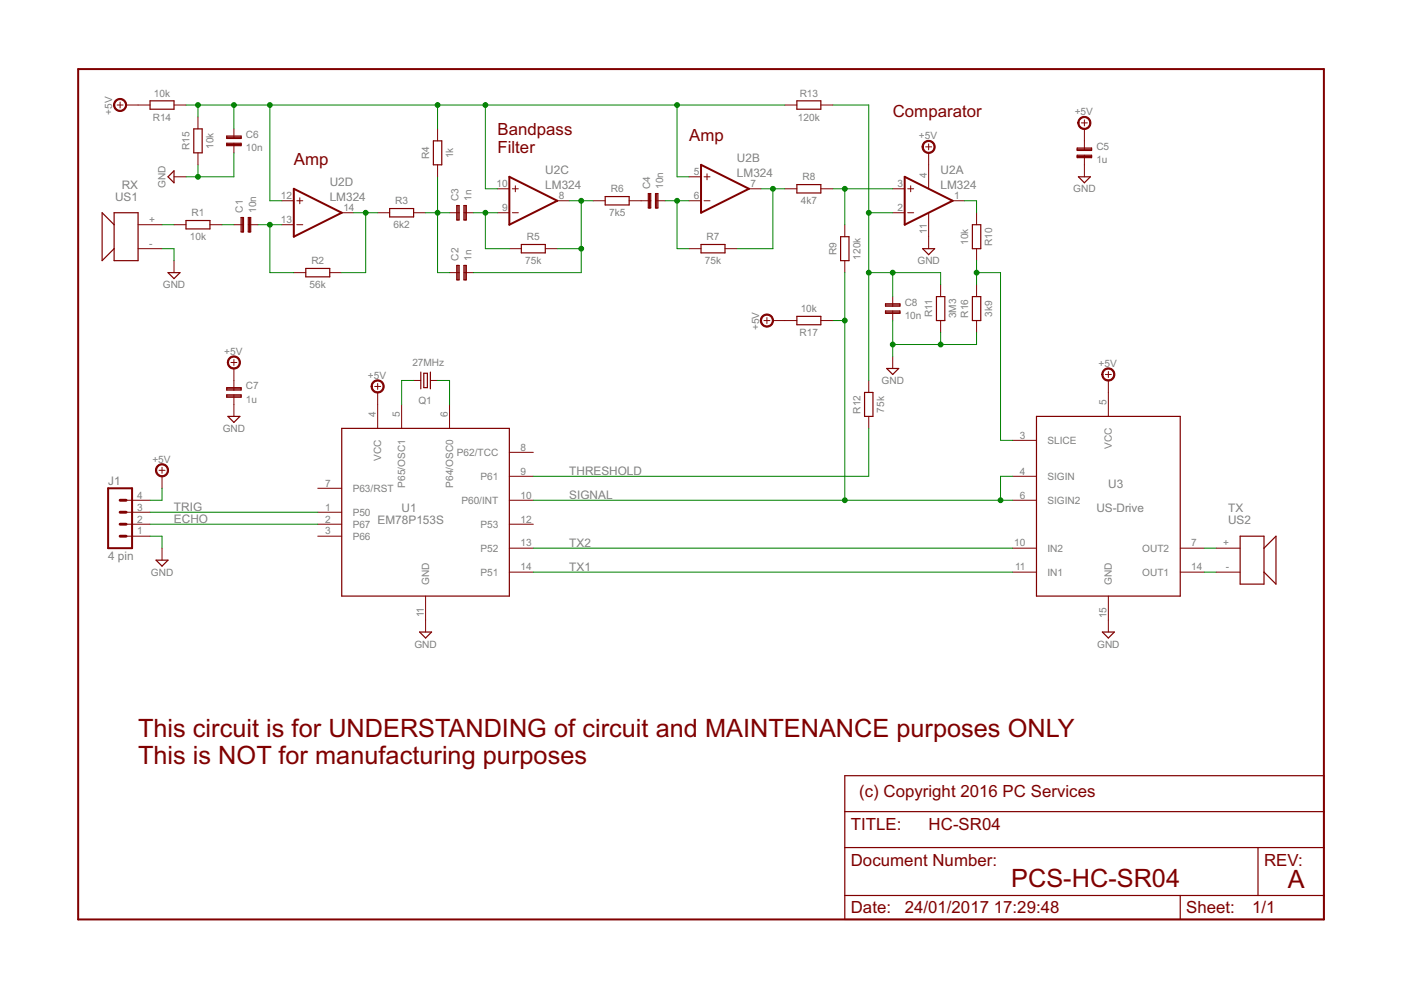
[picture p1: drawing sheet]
<svg xmlns="http://www.w3.org/2000/svg" width="297mm" height="210mm" viewBox="0 0 297 210" stroke-linecap="round" stroke-linejoin="round" font-family="sans-serif">
<path d="M16.6 14.6h264.1v180.3h-264.1zM108 37.5l10.2 5.1-10.2 5zM148.6 34.9l10.2 5.1-10.2 5.1zM191.8 37.5l10.2 5.1-10.2 5zM62.3 40l10.2 5.1-10.2 5.1zM22.9 103.5h5.1v12.7h-5.1z" fill="none" stroke="#800000" stroke-width=".42"/>
<g fill="none" stroke="#800000" stroke-width=".25">
<path d="M31.8 21.4h5.1v1.8h-5.1zM36.9 36.2v2.6l-1.3-1.3zM41.1 27.3h1.8v5.1h-1.8zM48.1 28.9h3v.5h-3zM48.1 30.4h3v.5h-3zM48.1 30.6h3M48.1 29.1h3M91.9 29.9h1.8v5h-1.8zM169 39.1h5v1.8h-5zM169 21.4h5v1.8h-5zM228.4 32.9h3v.5h-3zM228.4 31.4h3v.5h-3z"/>
<path d="M228.4 33.2h3M228.4 31.6h3M228.6 37.5h2.6l-1.3 1.3zM24.2 45.1h5.1v10.2h-5.1zM24.2 47.6l-2.5-2.5v10.2l2.5-2.6M35.6 57.8h2.6l-1.3 1.3zM39.4 46.8h5.1v1.7h-5.1zM51.1 46.1h.5v3.1h-.5zM51.4 46.1v3.1M52.6 46.1h.5v3.1h-.5zM52.9 46.1v3.1M64.8 56.9h5.1v1.8h-5.1z"/>
<path d="M82.6 44.2h5.1v1.8h-5.1zM96.8 43.6h.5v3h-.5zM96.8 56.3h.5v3h-.5zM97.1 43.6v3M97.1 56.3v3M98.4 43.6h.5v3h-.5zM98.4 56.3h.5v3h-.5zM98.6 43.6v3M98.6 56.3v3M110.5 51.8h5.1v1.8h-5.1zM128.3 41.7h5.1v1.8h-5.1zM137.5 41h.5v3.1h-.5z"/>
<path d="M137.7 41v3.1M139 41h.5v3.1h-.5zM139.2 41v3.1M148.6 51.8h5.1v1.8h-5.1zM178.2 50.2h1.8v5.1h-1.8zM195.6 52.7h2.6l-1.3 1.3zM206.2 47.6h1.7v5.1h-1.7zM89.2 78.9v3.5M89.9 79.1h.7v3.1h-.7zM91.2 78.9v3.5M169 67.1h5v1.8h-5zM187.7 65.9h3.1v.5h-3.1z"/>
<path d="M187.7 64.4h3.1v.5h-3.1zM187.7 66.2h3.1M187.7 64.7h3.1M188 78.1h2.5l-1.2 1.3zM198.5 62.9h1.8v5.1h-1.8zM206.2 62.9h1.7v5.1h-1.7zM48.1 82.2h3v.5h-3zM48.1 83.7h3v.5h-3zM48.1 84h3M48.1 82.4h3M48.3 88.3h2.6l-1.3 1.3zM72.5 90.8h35.5v35.6h-35.5z"/>
<path d="M183.3 83.2h1.8v5.1h-1.8zM219.8 88.3h30.4v38.1h-30.4zM33.1 118.8h2.5l-1.2 1.2zM262.9 113.7h5.1v10.1h-5.1zM268 116.2l2.5-2.5v10.1l-2.5-2.5M89 134h2.5l-1.3 1.3zM233.7 134h2.6l-1.3 1.3zM179.1 164.5h101.6v30.4h-101.6zM179.1 179.7h101.6M179.1 172.1h101.6M266.7 179.7v10.2M179.1 189.9h101.6"/>
<path d="M250.2 189.9v5"/>
</g>
<g fill="none" stroke="#800000" stroke-width=".21">
<path d="M24.8 22.3h1.3M25.5 21.6v1.3M26.7 22.3h5.1M36.9 22.3h2.5M36.9 37.5h2.5M42 24.8v2.5M42 32.4v2.5M49.6 27.3v2.1M49.6 30.4v2M92.8 27.3v2.6M92.8 34.9v2.6M109.3 39.4v1.3"/>
<path d="M146.1 37.5h2.5M149.3 37.5h1.2M149.9 36.9v1.2M166.4 22.3h2.6M174 22.3h2.6M193.1 39.4v1.3M196.3 31.1h1.2M196.9 30.5v1.3M196.9 32.4v7.6M229.3 26.1h1.2M229.9 25.4v1.3M229.9 27.3v4.6"/>
<path d="M229.9 32.9v4.6M29.3 47.6h5.1M29.3 52.7h5.1M36.9 47.6h2.5M36.9 55.3v2.5M44.5 47.6h2.6M49.6 47.6h2M52.6 47.6h2.1M59.8 47.6h2.5M59.8 42.6h2.5M62.3 57.8h2.5M62.9 47.6h1.3"/>
<path d="M62.9 42.6h1.3M63.6 41.9v1.3M69.9 57.8h2.6M72.5 45.1h2.5M80.1 45.1h2.5M87.7 45.1h2.5M95.3 57.8h2M95.3 45.1h2M98.4 57.8h2M98.4 45.1h2M105.5 45.1h2.5M105.5 40h2.5"/>
<path d="M108 52.7h2.5M108.6 45.1h1.3M108.6 40h1.3M115.6 52.7h2.6M118.2 42.6h2.5M125.8 42.6h2.5M133.4 42.6h4.6M139 42.6h2M146.1 52.7h2.5M146.1 42.6h2.5M149.3 42.6h1.2M153.7 52.7h2.6"/>
<path d="M158.8 40h2.5M166.4 40h2.6M174 40h2.6M179.1 47.6v2.6M179.1 55.3v2.5M189.3 45.1h2.5M189.3 40h2.5M192.4 45.1h1.3M192.4 40h1.3M196.9 45.1v7.6M202 42.6h2.5M207.1 45.1v2.5"/>
<path d="M207.1 52.7v2.6M49 76.9h1.2M49.6 76.2v1.3M49.6 78.1v4.6M162 68h1.2M162.6 67.3v1.3M163.9 68h5.1M174 68h2.6M189.3 62.9v2M189.3 65.9v2.1M189.3 75.6v2.5M199.4 60.3v2.6"/>
<path d="M199.4 68v2.5M207.1 60.3v2.6M207.1 68v2.5M234.4 79.4h1.2M235 78.8v1.2M33.7 99.7h1.3M34.4 99.1v1.3M49.6 83.7v4.6M79.4 81.9h1.3M80.1 81.3v1.3M80.1 83.2v7.6M85.2 85.7v5.1"/>
<path d="M87.7 80.7h1.5M91.2 80.7h1.6M95.3 85.7v5.1M108 95.9h5.1M184.2 80.7v2.5M184.2 88.3v2.5M214.7 93.4h5.1M235 80.7v7.6M26.7 113.7h5.1M26.7 111.1h5.1M26.7 108.6h5.1M26.7 106.1h5.1"/>
<path d="M34.4 101v2.5M34.4 116.2v2.6M67.4 113.7h5.1M67.4 111.1h5.1M67.4 108.6h5.1M67.4 103.5h5.1M108 116.2h5.1M108 111.1h5.1M108 106.1h5.1M108 101h5.1M214.7 116.2h5.1M214.7 106.1h5.1"/>
<path d="M214.7 101h5.1M250.2 116.2h5.1M257.9 116.2h5M90.2 126.4v7.6M108 121.3h5.1M214.7 121.3h5.1M235 126.4v7.6M250.2 121.3h5.1M257.9 121.3h5"/>
</g>
<path d="M25.5 108.6h1.2M25.5 111.1h1.2M25.5 113.7h1.2M25.5 106.1h1.2" fill="none" stroke="#800000" stroke-width=".61"/>
<g fill="#800000" stroke="#800000" stroke-width=".21">
<path d="M24.4 21.3a1.4 1.4 0 0 1 2.3 .2 1.4 1.4 0 0 1-.9 2.1 1.4 1.4 0 0 1-1.7-1.3h.2a1.15 1.15 0 0 1 1.6-1.1 1.15 1.15 0 0 1 .3 1.9 1.15 1.15 0 0 1-1.8-.6l-.1-.2h-.2z" fill-rule="evenodd"/>
<path d="M79.1 81a1.39 1.39 0 0 1 2.2 .2 1.39 1.39 0 0 1-.9 2.1 1.39 1.39 0 0 1-1.7-1.4h.2a1.14 1.14 0 0 1 1.7-.9 1.14 1.14 0 0 1 .2 1.9 1.14 1.14 0 0 1-1.8-.7l-.1-.3h-.2z" fill-rule="evenodd"/>
<path d="M228.9 25.1a1.4 1.4 0 0 1 2.2 .2 1.4 1.4 0 0 1-.8 2.1 1.4 1.4 0 0 1-1.8-1.3h.3a1.14 1.14 0 0 1 1.7-1 1.14 1.14 0 0 1 .1 1.9 1.14 1.14 0 0 1-1.8-.6v-.3h-.3z" fill-rule="evenodd"/>
<path d="M195.9 30.2a1.4 1.4 0 0 1 2.2 .2 1.4 1.4 0 0 1-.8 2.1 1.4 1.4 0 0 1-1.8-1.4h.2a1.14 1.14 0 0 1 1.7-1 1.14 1.14 0 0 1 .2 1.9 1.14 1.14 0 0 1-1.8-.6l-.1-.3h-.2z" fill-rule="evenodd"/>
<path d="M33.3 98.8a1.39 1.39 0 0 1 2.2 .2 1.39 1.39 0 0 1-.8 2.1 1.39 1.39 0 0 1-1.7-1.4h.2a1.14 1.14 0 0 1 1.6-1.1 1.14 1.14 0 0 1 .3 1.9 1.14 1.14 0 0 1-1.8-.5l-.1-.3h-.2z" fill-rule="evenodd"/>
<path d="M48.6 75.9a1.39 1.39 0 0 1 2.2 .2 1.39 1.39 0 0 1-.8 2.1 1.39 1.39 0 0 1-1.8-1.3h.3a1.14 1.14 0 0 1 1.5-1.1 1.14 1.14 0 0 1 .3 1.9 1.14 1.14 0 0 1-1.8-.6v-.2h-.3z" fill-rule="evenodd"/>
<path d="M161.6 67a1.39 1.39 0 0 1 2.2 .3 1.39 1.39 0 0 1-.8 2 1.39 1.39 0 0 1-1.8-1.3h.3a1.15 1.15 0 0 1 1.6-1.1 1.15 1.15 0 0 1 .3 1.9 1.15 1.15 0 0 1-1.9-.5v-.3h-.3z" fill-rule="evenodd"/>
<path d="M234 78.4a1.39 1.39 0 0 1 2.2 .3 1.39 1.39 0 0 1-.8 2 1.39 1.39 0 0 1-1.8-1.3h.2a1.14 1.14 0 0 1 1.7-1 1.14 1.14 0 0 1 .2 2 1.14 1.14 0 0 1-1.8-.7l-.1-.3h-.2z" fill-rule="evenodd"/>
</g>
<g fill="none" stroke="#008000" stroke-width=".21">
<path d="M39.4 22.3h127M42 22.3v2.5M42 34.9v2.6M49.6 22.3v5M49.6 32.4v5.1h-10.2M57.2 22.3v20.3h2.6M92.8 37.5v20.3h2.5M92.8 22.3v5M102.9 22.3v17.7h2.6M143.6 22.3v15.2h2.5M176.6 22.3h7.6v58.4M34.4 52.7h2.5v2.6"/>
<path d="M34.4 47.6h2.5M47.1 47.6h2.5M54.7 47.6h5.1M57.2 47.6v10.2h5.1M75 45.1h5.1M77.5 45.1v12.7h-5M90.2 45.1h5.1M100.4 45.1h5.1M102.9 45.1v7.6h5.1M118.2 52.7h5M120.7 42.6h5.1M123.2 42.6v15.2h-22.8"/>
<path d="M141 42.6h5.1M143.6 42.6v10.1h2.5M161.3 40h5.1M163.9 40v12.7h-7.6M176.6 40h12.7M179.1 40v7.6M179.1 57.8v48.3M184.2 57.8h15.2v2.5M184.2 45.1h5.1M189.3 57.8v5.1M204.5 42.6h2.6v2.5M207.1 55.3v5"/>
<path d="M207.1 57.8h5v35.6h2.6M176.6 68h2.5M189.3 68v7.6M199.4 70.5v2.5M207.1 70.5v2.5h-17.8M87.7 80.7h-2.5v5M92.8 80.7h2.5v5M184.2 90.8v10.2h-71.1M31.8 113.7h2.6v2.5M31.8 108.6h35.6M31.8 111.1h35.6M34.4 103.5v2.6h-2.6"/>
<path d="M113.1 106.1h101.6M113.1 116.2h101.6M214.7 101h-2.6v5.1M255.3 116.2h2.6M113.1 121.3h101.6M255.3 121.3h2.6"/>
</g>
<g fill="#008000" stroke="#008000" stroke-width=".21">
<circle cx="42" cy="37.5" r=".51"/>
<circle cx="189.3" cy="73" r=".51"/>
<circle cx="199.4" cy="73" r=".51"/>
<circle cx="57.2" cy="47.6" r=".51"/>
<circle cx="77.5" cy="45.1" r=".51"/>
<circle cx="92.8" cy="45.1" r=".51"/>
<circle cx="102.9" cy="45.1" r=".51"/>
<circle cx="123.2" cy="42.6" r=".51"/>
<circle cx="123.2" cy="52.7" r=".51"/>
<circle cx="42" cy="22.3" r=".51"/>
<circle cx="92.8" cy="22.3" r=".51"/>
<circle cx="49.6" cy="22.3" r=".51"/>
<circle cx="57.2" cy="22.3" r=".51"/>
<circle cx="102.9" cy="22.3" r=".51"/>
<circle cx="143.6" cy="22.3" r=".51"/>
<circle cx="143.6" cy="42.6" r=".51"/>
<circle cx="163.9" cy="40" r=".51"/>
<circle cx="179.1" cy="40" r=".51"/>
<circle cx="184.2" cy="45.1" r=".51"/>
<circle cx="184.2" cy="57.8" r=".51"/>
<circle cx="189.3" cy="57.8" r=".51"/>
<circle cx="179.1" cy="68" r=".51"/>
<circle cx="179.1" cy="106.1" r=".51"/>
<circle cx="212.1" cy="106.1" r=".51"/>
<circle cx="207.1" cy="57.8" r=".51"/>
</g>
<g font-size="6" fill="#800000">
<text x="29.3" y="156.2">This circuit is for UNDERSTANDING of circuit and MAINTENANCE purposes ONLY</text>
<text x="29.3" y="161.9">This is NOT for manufacturing purposes</text>
<text x="214.4" y="188.1">PCS-HC-SR04</text>
<text x="273.1" y="188.3">A</text>
</g>
<g font-size="4" fill="#800000">
<text x="105.5" y="28.6">Bandpass</text>
<text x="146.1" y="29.9">Amp</text>
<text x="189.3" y="24.8">Comparator</text>
<text x="62.3" y="35">Amp</text>
<text x="105.5" y="32.4">Filter</text>
<text x="182.2" y="169">(c) Copyright 2016 PC Services</text>
<text x="180.4" y="175.9">TITLE:</text>
<text x="196.9" y="175.9">HC-SR04</text>
<text x="180.4" y="183.5">Document Number:</text>
<text x="268" y="183.5">REV:</text>
<text x="180.4" y="193.7">Date:</text>
<text x="191.8" y="193.7">24/01/2017</text>
<text x="210.7" y="193.7">17:29:48</text>
<text x="251.5" y="193.7">Sheet:</text>
<text x="265.5" y="193.7">1/1</text>
</g>
<g font-size="2.8" fill="#808080">
<text x="156.3" y="34.3">U2B</text>
<text x="25.8" y="40">RX</text>
<text x="69.9" y="39.4">U2D</text>
<text x="115.6" y="40">LM324</text>
<text x="115.6" y="36.9">U2C</text>
<text x="156.3" y="37.5">LM324</text>
<text x="199.4" y="40">LM324</text>
<text x="199.4" y="36.9">U2A</text>
<text x="24.4" y="42.6">US1</text>
<text x="69.9" y="42.6">LM324</text>
<text x="120.7" y="100.7">THRESHOLD</text>
<text x="22.9" y="102.8">J1</text>
<text x="120.7" y="105.8">SIGNAL</text>
<text x="235" y="103.5">U3</text>
<text x="36.9" y="108.3">TRIG</text>
<text x="36.9" y="110.9">ECHO</text>
<text x="80.1" y="111.1">EM78P153S</text>
<text x="85.1" y="108.6">U1</text>
<text x="232.4" y="108.6">US-Drive</text>
<text x="260.4" y="108.6">TX</text>
<text x="260.4" y="111.1">US2</text>
<text x="22.9" y="118.8">4 pin</text>
<text x="120.7" y="116">TX2</text>
<text x="120.7" y="121">TX1</text>
</g>
<g font-size="2.4" fill="#808080">
<text x="32.6" y="20.5">10k</text>
<text x="169.5" y="20.5">R13</text>
<text x="23.8" y="24.3" transform="rotate(-90 23.8 24.3)">+5V</text>
<text x="32.4" y="25.6">R14</text>
<text x="52.1" y="29.2">C6</text>
<text x="169.2" y="25.6">120k</text>
<text x="194.8" y="29.5">+5V</text>
<text x="227.9" y="24.4">+5V</text>
<text x="40.2" y="31.8" transform="rotate(-90 40.2 31.8)">R15</text>
<text x="45.3" y="31.6" transform="rotate(-90 45.3 31.6)">10k</text>
<text x="52.1" y="32">10n</text>
<text x="91" y="33.8" transform="rotate(-90 91 33.8)">R4</text>
<text x="96.1" y="33.5" transform="rotate(-90 96.1 33.5)">1k</text>
<text x="232.4" y="34.6">1u</text>
<text x="232.4" y="31.8">C5</text>
<text x="35.1" y="39.9" transform="rotate(-90 35.1 39.9)">GND</text>
<text x="105.3" y="39.7">10</text>
<text x="129.5" y="40.8">R6</text>
<text x="137.8" y="40" transform="rotate(-90 137.8 40)">C4</text>
<text x="140.6" y="40" transform="rotate(-90 140.6 40)">10n</text>
<text x="147.1" y="37.1">5</text>
<text x="159.2" y="39.7">7</text>
<text x="170.1" y="38.3">R8</text>
<text x="190.3" y="39.7">3</text>
<text x="196.5" y="37.7" transform="rotate(-90 196.5 37.7)">4</text>
<text x="227.5" y="40.8">GND</text>
<text x="31.6" y="47.3">+</text>
<text x="40.6" y="45.9">R1</text>
<text x="51.5" y="45.1" transform="rotate(-90 51.5 45.1)">C1</text>
<text x="54.3" y="45.1" transform="rotate(-90 54.3 45.1)">10n</text>
<text x="59.6" y="47.3">13</text>
<text x="59.6" y="42.2">12</text>
<text x="72.8" y="44.8">14</text>
<text x="83.8" y="43.3">R3</text>
<text x="97.2" y="42.6" transform="rotate(-90 97.2 42.6)">C3</text>
<text x="100" y="42.6" transform="rotate(-90 100 42.6)">1n</text>
<text x="106.5" y="44.8">9</text>
<text x="118.5" y="42.2">8</text>
<text x="129.1" y="45.9">7k5</text>
<text x="147.1" y="42.2">6</text>
<text x="169.8" y="43.3">4k7</text>
<text x="190.3" y="44.8">2</text>
<text x="202.3" y="42.2">1</text>
<text x="31.6" y="52.4">-</text>
<text x="40.3" y="51">10k</text>
<text x="83.4" y="48.4">6k2</text>
<text x="111.7" y="51">R5</text>
<text x="149.8" y="51">R7</text>
<text x="196.5" y="49.7" transform="rotate(-90 196.5 49.7)">11</text>
<text x="205.3" y="51.9" transform="rotate(-90 205.3 51.9)">10k</text>
<text x="210.4" y="52.2" transform="rotate(-90 210.4 52.2)">R10</text>
<text x="66" y="56">R2</text>
<text x="97.2" y="55.3" transform="rotate(-90 97.2 55.3)">C2</text>
<text x="100" y="55.3" transform="rotate(-90 100 55.3)">1n</text>
<text x="111.4" y="56">75k</text>
<text x="149.5" y="56">75k</text>
<text x="177.3" y="54.1" transform="rotate(-90 177.3 54.1)">R9</text>
<text x="182.4" y="55" transform="rotate(-90 182.4 55)">120k</text>
<text x="194.5" y="56">GND</text>
<text x="34.5" y="61.1">GND</text>
<text x="65.7" y="61.1">56k</text>
<text x="191.8" y="64.8">C8</text>
<text x="161" y="70" transform="rotate(-90 161 70)">+5V</text>
<text x="169.5" y="71.3">R17</text>
<text x="169.8" y="66.2">10k</text>
<text x="191.8" y="67.6">10n</text>
<text x="197.7" y="67.3" transform="rotate(-90 197.7 67.3)">R11</text>
<text x="202.7" y="67.5" transform="rotate(-90 202.7 67.5)">3M3</text>
<text x="205.3" y="67.4" transform="rotate(-90 205.3 67.4)">R16</text>
<text x="210.4" y="67.1" transform="rotate(-90 210.4 67.1)">3k9</text>
<text x="47.5" y="75.2">+5V</text>
<text x="87.4" y="77.6">27MHz</text>
<text x="232.9" y="77.7">+5V</text>
<text x="52.1" y="82.6">C7</text>
<text x="78" y="80.3">+5V</text>
<text x="186.9" y="81.4">GND</text>
<text x="52.1" y="85.4">1u</text>
<text x="79.7" y="88.5" transform="rotate(-90 79.7 88.5)">4</text>
<text x="84.8" y="88.5" transform="rotate(-90 84.8 88.5)">5</text>
<text x="88.7" y="85.7">Q1</text>
<text x="94.9" y="88.5" transform="rotate(-90 94.9 88.5)">6</text>
<text x="182.4" y="87.7" transform="rotate(-90 182.4 87.7)">R12</text>
<text x="187.5" y="87.5" transform="rotate(-90 187.5 87.5)">75k</text>
<text x="234.6" y="85.9" transform="rotate(-90 234.6 85.9)">5</text>
<text x="47.2" y="91.6">GND</text>
<text x="110.3" y="95.5">8</text>
<text x="216.2" y="93">3</text>
<text x="222.1" y="94.1">SLICE</text>
<text x="235.7" y="95.1" transform="rotate(-90 235.7 95.1)">VCC</text>
<text x="32.3" y="98.1">+5V</text>
<text x="80.8" y="97.7" transform="rotate(-90 80.8 97.7)">VCC</text>
<text x="96.9" y="96.7">P62/TCC</text>
<text x="101.9" y="101.7">P61</text>
<text x="110.3" y="100.6">9</text>
<text x="216.2" y="100.6">4</text>
<text x="222.1" y="101.7">SIGIN</text>
<text x="29.1" y="105.7">4</text>
<text x="68.9" y="103.2">7</text>
<text x="74.8" y="104.3">P63/RST</text>
<text x="85.9" y="103.4" transform="rotate(-90 85.9 103.4)">P65/OSC1</text>
<text x="96.1" y="103.4" transform="rotate(-90 96.1 103.4)">P64/OSC0</text>
<text x="97.8" y="106.8">P60/INT</text>
<text x="110.3" y="105.7">10</text>
<text x="216.2" y="105.7">6</text>
<text x="222.1" y="106.8">SIGIN2</text>
<text x="29.1" y="113.3">1</text>
<text x="29.1" y="110.8">2</text>
<text x="29.1" y="108.2">3</text>
<text x="68.9" y="108.2">1</text>
<text x="68.9" y="110.8">2</text>
<text x="68.9" y="113.3">3</text>
<text x="74.8" y="109.4">P50</text>
<text x="74.8" y="111.9">P67</text>
<text x="101.9" y="111.9">P53</text>
<text x="110.3" y="110.8">12</text>
<text x="74.8" y="114.4">P66</text>
<text x="101.9" y="117">P52</text>
<text x="110.3" y="115.9">13</text>
<text x="215" y="115.9">10</text>
<text x="222.1" y="117">IN2</text>
<text x="242.2" y="117">OUT2</text>
<text x="252.6" y="115.9">7</text>
<text x="259.3" y="115.9">+</text>
<text x="32" y="122.1">GND</text>
<text x="91" y="124" transform="rotate(-90 91 124)">GND</text>
<text x="101.9" y="122.1">P51</text>
<text x="110.3" y="120.9">14</text>
<text x="215.2" y="120.9">11</text>
<text x="222.1" y="122.1">IN1</text>
<text x="235.7" y="124" transform="rotate(-90 235.7 124)">GND</text>
<text x="242.2" y="122.1">OUT1</text>
<text x="252.6" y="120.9">14</text>
<text x="259.9" y="120.9">-</text>
<text x="89.9" y="130.9" transform="rotate(-90 89.9 130.9)">11</text>
<text x="234.6" y="131.1" transform="rotate(-90 234.6 131.1)">15</text>
<text x="87.9" y="137.3">GND</text>
<text x="232.6" y="137.3">GND</text>
</g>
</svg>
